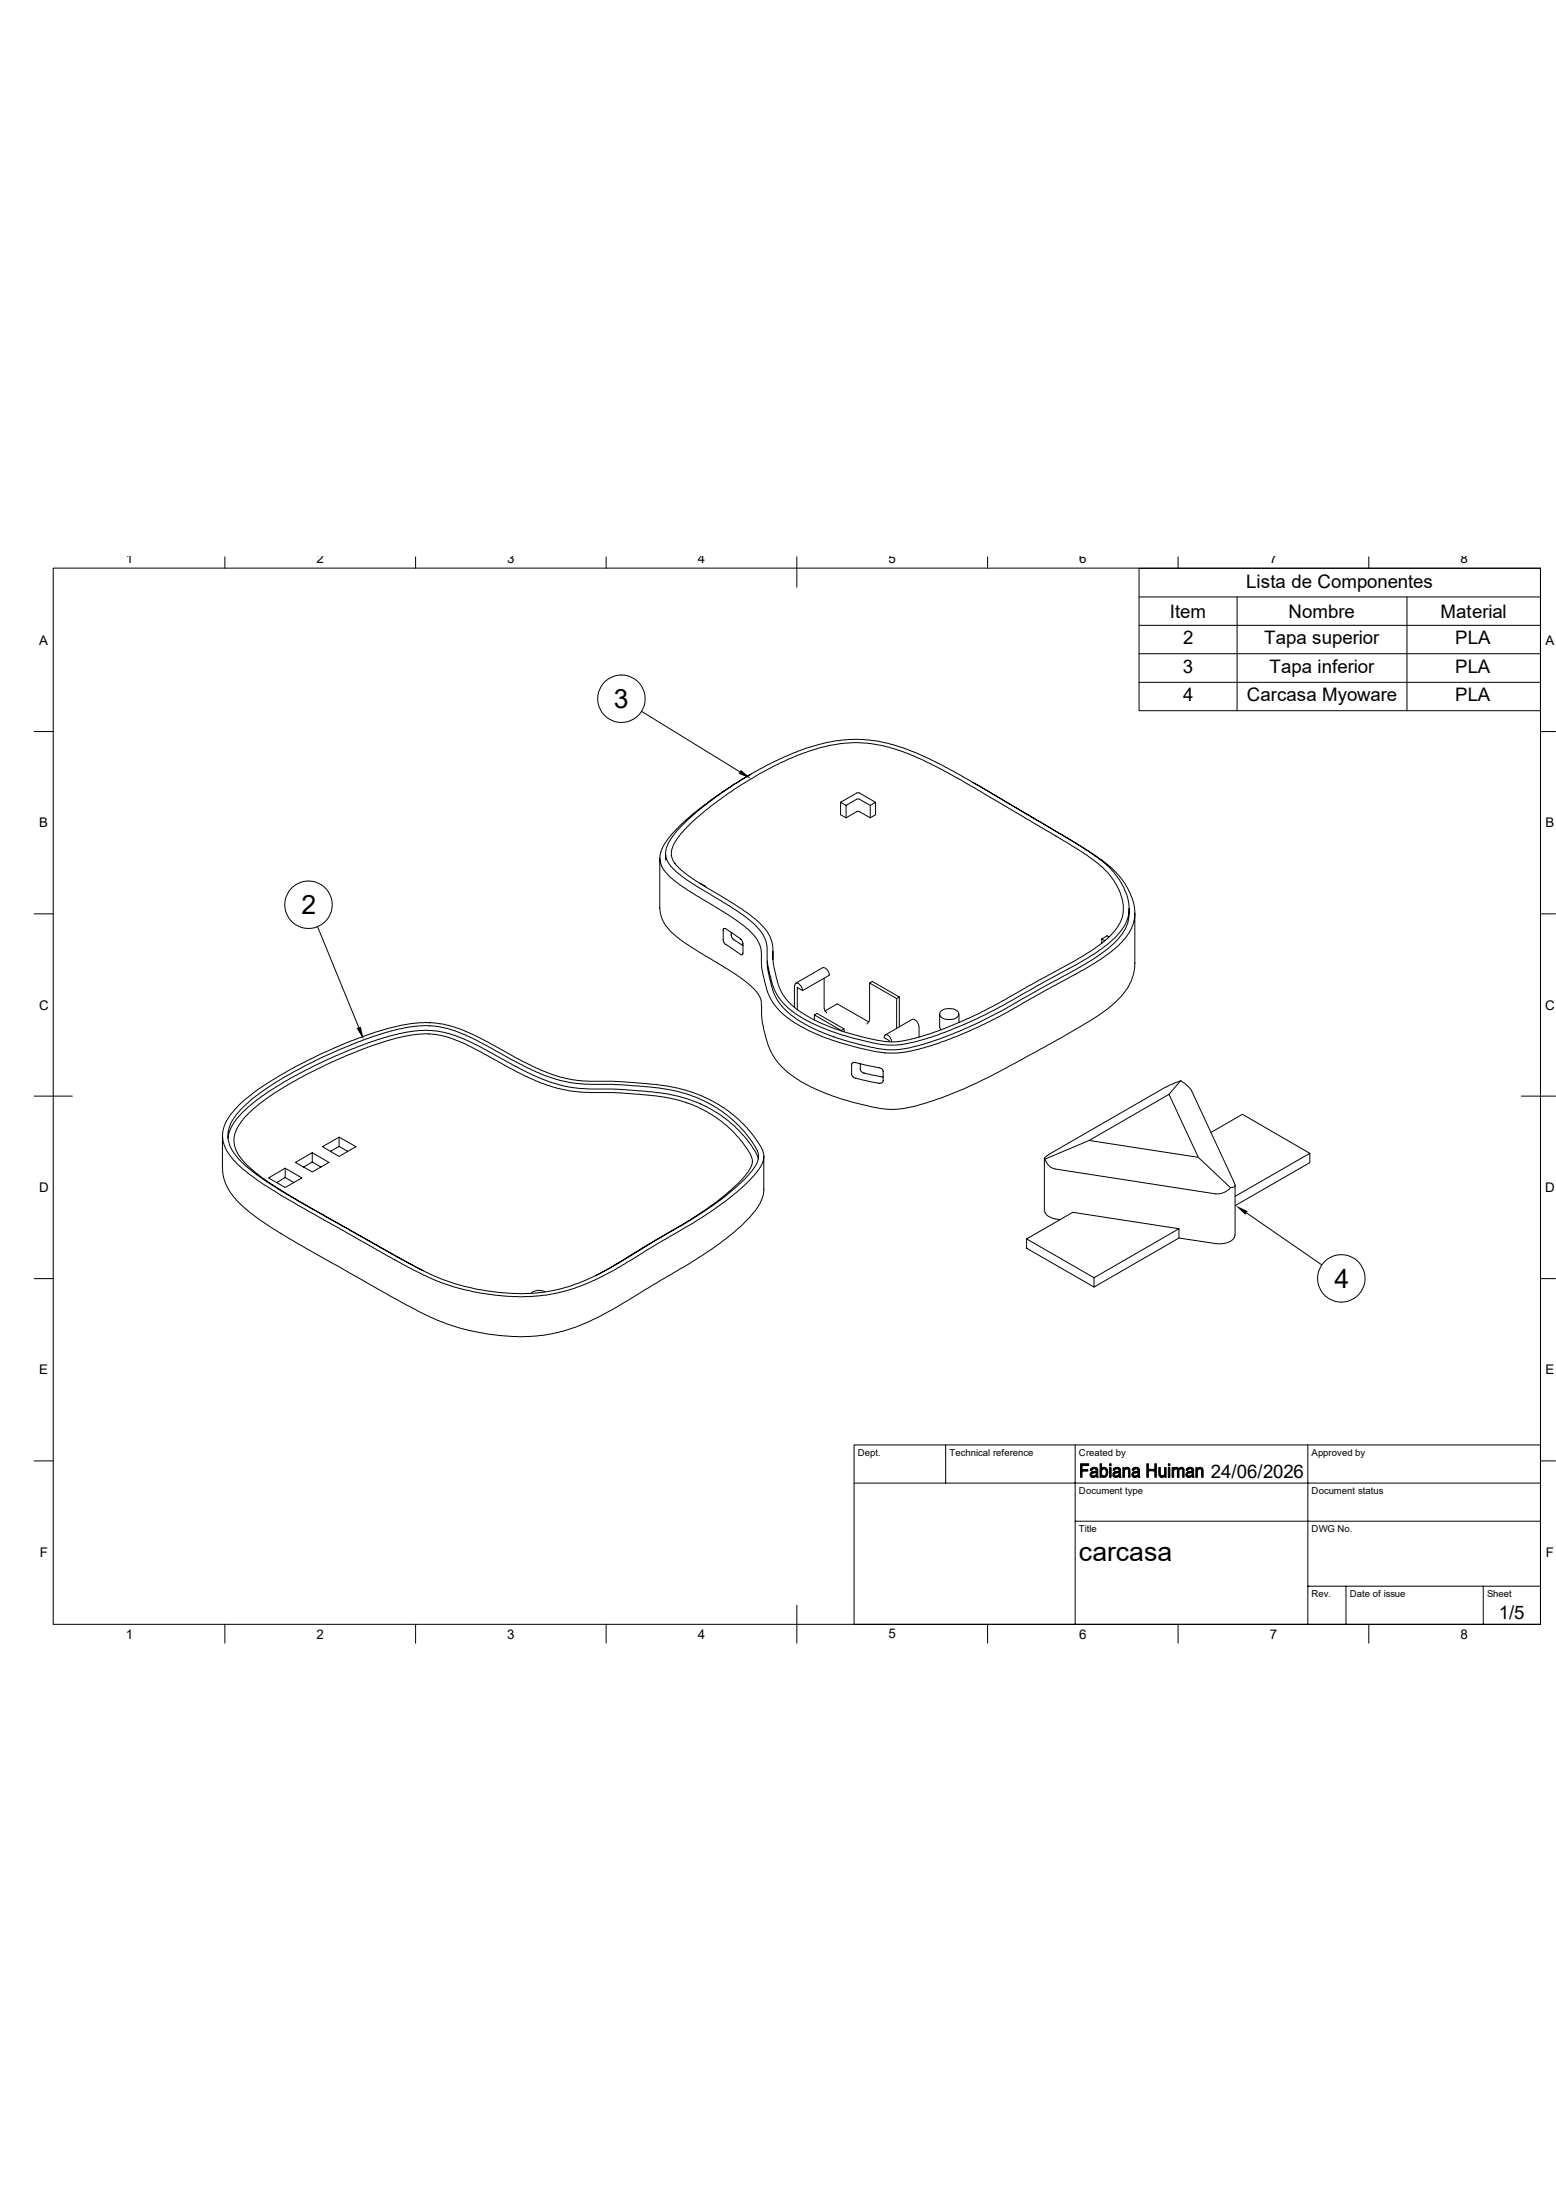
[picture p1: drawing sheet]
<svg xmlns="http://www.w3.org/2000/svg" width="297mm" height="420mm" viewBox="0 0 297 420" stroke-linecap="round" stroke-linejoin="round" font-family="sans-serif">
<g fill="none" stroke="#000" stroke-width=".19">
<path d="M10.2 108.5h283.8v201.6h-283.8zM42.9 106.3v2.2M79.3 106.3v2.2M115.7 106.3v2.2M152.1 106.3v5.8M188.5 106.3v2.2M217.4 114h76.6M217.4 119.4h76.6M224.9 106.3v2.2M236.1 114v21.7M261.3 106.3v2.2M268.6 114v21.7"/>
<path d="M294 108.5h-76.6v27.2h76.6M6.5 139.7h3.7M122.5 135.8l18.7 11.5M217.4 124.8h76.6M217.4 130.3h76.6M294 139.7h2.9M130 157.7l1.4-1.3 2.5-2.1a65.5 65.5 0 0 1 22-12.1l2-.5 3-.4 3.9-.1 2.1 .2 2.6 .5 3.2 1 2.2 .8 4.5 2.1 8 4.5 17.9 10.6 4.5 3.1a13 13 0 0 1 5.7 9.1l-.1 1.5a10.8 10.8 0 0 1-4.5 6.1l-1.9 1.3-3.1 1.9-16 8.8-5.4 2.7-5.3 2.1-2.5 .8-4.4 1.1-1.1 .1-2.7-.1-5.6-1.2-5-1.6a20.4 20.4 0 0 1-8.9-5.7l-.8-1.2a22 22 0 0 1-1.9-9.4l-.4-1.4-.5-.9-.9-1-1.8-1.7-3.4-2.3-8.1-4.9-2.1-1.6-1-1.1a3.8 3.8 0 0 1-.2-5l.8-1.1zM131.1 157.9l3.4-3.1 2.1-1.6a63.5 63.5 0 0 1 19.8-10.4l1.8-.5 3.1-.4h4.1l4.2 .7 4.6 1.6 5.9 2.9 5.9 3.3 18.3 10.8 3.1 2 2.4 1.8a11.6 11.6 0 0 1 4.6 8.6v.5a8.7 8.7 0 0 1-3.9 5.8l-1.5 1.1-3.9 2.4-6.5 3.5-8.1 4.7-4.1 2.1-7.3 3.1-3.3 1.1-3.7 .9-1.9 .1-2.9-.3-5.1-1.3-4.4-1.5-2.8-1.3-2.9-1.8-1.5-1.4-1.3-1.8a20.4 20.4 0 0 1-1.9-9.1v-.6l-.8-1.6-1.8-2.2-3.5-2.6-9.9-6.2-2.1-1.8-.9-1.3a4 4 0 0 1 .9-4.1zM143.3 147.8l-3.1 1.8-3.8 2.6-4 3.1-1.8 1.5-2.1 2.1-1.6 2.1-.7 1.6-.3 1.4 .3 1.1 .3 .7 1.2 1.5 .8 .6 2.7 2 6.8 4.1 3 2 1.7 1.4 1.7 1.7a6 6 0 0 1 .9 4.5l.2 2 .8 3.2a12 12 0 0 0 6.4 7l1.9 1 3.3 1.4 2.2 .8 4.4 1.2 3.1 .6 1.7 .2h2.4l2.2-.3 3.3-.9 3.3-1.1 6.4-2.7 5.8-3 14.8-8.3a23 23 0 0 0 7.6-6l.5-.8 .6-1.3 .4-1.6a11.5 11.5 0 0 0-3.1-7.9l-1.7-1.7-3.9-2.8-22.2-13.2M160.4 153.2l3.1-1.8h.5l3.1 1.8v2.3l-1 .6-2.1-1.2h-.3l-2.2 1.2-1.1-.6v-2.3l1.1 .6M161.5 156.1v-2.3l2.2-1.3 .3 .1 2.1 1.2v2.3M167.1 153.2l-1 .6"/>
<path d="M6.5 174.5h3.7M60.6 176.9l7.9 19.3M125.9 163.8v9.7a7.3 7.3 0 0 0 3.5 5.5l2.5 1.8 8.7 5.3 2.2 1.6 1.6 1.6 .4 .6 .5 1.1 .1 3.5 1 4.3a12.5 12.5 0 0 0 6.2 7.4l2.2 1.3 2.9 1.3 4.9 1.6 6.1 1.3 2.1 .1 1.7-.2 2.3-.4 2.9-.9 6-2.3 5.8-2.8 13.1-7.1a61.3 61.3 0 0 0 9.6-6.2l1.1-.9a10.1 10.1 0 0 0 3.3-7.1v-9.6M127 162.9l.1 1.3M133.6 168.7l1.1 .5M134.6 169.2l.1 .1M138.1 177.3h.4l3 2.1 .3 .7v1.8a.28 .28 0 0 1-.1 .4 .28 .28 0 0 1-.3-.1l-3.2-2.2-.2-.4zM139.6 178v.6l.3 .6 1.9 1.3M210.9 179.6l-.6-.4v.8M211.7 178.9l-.4-.3-1 .6M215.5 173.4v1.5l-.2 1.3-.5 1.2-.7 1.1-.8 .9-1.5 1.4-3.2 2.4-17.7 9.9-4.5 2.3-7.1 3-3.7 1.2-2.8 .6-1.7 .2h-1.9l-4.9-.9-3.3-1-3.1-1-2.7-1.2-2.4-1.3-2.5-1.8-1.6-1.8-.7-1.1-.5-1.3-.7-2.6-.3-1.8-.1-1.1M294 174.5h2.9"/>
<path d="M147.5 181.6v1.5M151.6 188.2v4.1M151.7 188.2v-.2a.48 .48 0 0 1 .4-.3 .48 .48 0 0 1 .5 .2l.5 .7 .1 .5M155.4 194.7v-.9l.6-.3 5.1 2.9v.6M155.4 193.8l5.2 2.9 .5-.3M157 184.7l-5.1 3M157.1 184.7a1.29 1.29 0 0 1 1.2 1.4M157.3 186.7v5.8l.2 .5 .3 .4M157.5 193l2.3-1.4 6.1 3.5M158.4 186.1l-5.2 3-1-.6v4.2M160.6 196.7v.1M165.5 195.5l.3-.4 .2-.5v-6.9l5.2 2.9v5.7"/>
<path d="M166 187.7l.5-.3 5.2 2.9-.5 .3M168.7 198.1l1.1 .6v.2M168.8 198.1v-.2a.55 .55 0 0 1 .5-.4 .55 .55 0 0 1 .5 .5l.4 .9M171.7 190.3v5.7M174.1 194.6l-5.1 3M174.2 194.6a1.29 1.29 0 0 1 1.2 1.4M175.4 196v2M179.4 193.6v2.6l.3 .4M179.5 193.1a2.47 2.47 0 0 1 3.5 .2 1.12 1.12 0 0 1-1.4 1.3l-1.6-.2a.84 .84 0 0 1-.5-1.3zM183 193.6v1.6M6.5 209.3h7.3M42.5 216.8v6.4l.3 2a13.3 13.3 0 0 0 4.8 6.2l4.5 3.1 4.6 2.8 17.8 10.1 6.1 3.3 3.4 1.6 4.2 1.4 4.7 .9 3.7 .5 3.3 .1 4.2-.4 3.2-.6 4.2-1.5 3.4-1.6 2.9-1.6 13.6-8.2 5.3-3.4a29.5 29.5 0 0 0 8.3-8l.6-1.4 .2-1v-6.7"/>
<path d="M43.5 217.3l.3-1.2 .7-1.6 1-1.3 1.2-1.3 2.1-1.7 2.4-1.8 5-3 6.3-3.1 7.7-3.2 3.9-1.2 3.1-.8 2.9-.4h1.5l3.1 .4 3.4 1.1 3.2 1.4 6.8 3.8 3.6 1.8 3 1.3 3 .8 3.2 .5 7.3 .1 7.4 .7 3.6 .6 3.6 1.2 2.2 1 1.9 1.1 3.4 2.6 1.9 2 1.2 1.5 .9 1.4 .4 1.2M45.6 211l3-2.6 2.8-1.8a86.7 86.7 0 0 1 25.3-10.9l2-.3 2.6-.2 2.9 .3 2.5 .5 1.9 .8 2.7 1.2 10.4 5.6 3.4 1.4 1.8 .6 2.3 .5 2.2 .3h5.8l7.9 .6 2.2 .3 3.6 .8 4.5 1.8 3.3 2 3.1 2.6 2.4 2.8a6.1 6.1 0 0 1 1.6 3.5l-.3 1.4-1.4 2.1-2.1 2.1-3.7 3-5.8 4-15.1 9-2.4 1.2-3 1.5-2.1 .8-2.8 .8-2.2 .4-5.2 .5-2.8-.1-3-.4a46.7 46.7 0 0 1-18.5-6.6l-18.5-10.4-6.3-3.8-4.2-3.1-2.1-2.1a6 6 0 0 1-.3-8.3zM46.4 211.3l2.5-2.1 2.7-1.9a83.7 83.7 0 0 1 25.7-11.1l2.8-.4h2.3l1.6 .2 2.8 .8 4.1 1.7 10.8 5.8 2.4 1.1 2.7 .8 3.6 .7 8.4 .2 4.9 .4 3.9 .5 4.1 1 2.7 1.1 1.5 .9a21.7 21.7 0 0 1 8.8 9v1.5l-.3 .7-.8 1.3-2.2 2.3-2 1.7a102.2 102.2 0 0 1-14.8 9.6l-9.3 5.6-3.7 1.8-3.3 1.2-2.9 .7-3.5 .5-2.7 .1-4.4-.3a44 44 0 0 1-18-6.2l-19.2-10.8-4.6-2.8-4.8-3.3-2-1.7-1.4-1.6a5.7 5.7 0 0 1 .3-7.5zM64.7 217.1l-3.1 1.8 3.1 1.9 3.2-1.9-3.2-1.8v1.8l1.7 .9M64.7 218.9l-1.6 .9M162.6 202.9l.6-.1 5.1 1.2 .3 .4-.1 2.1-.4 .3-.9-.1-4.2-1-.4-.5zM164.2 203.1v1.1l.4 .5 4 .9M207.9 217.7l20.8 3.2M222.6 207.5l-22.4 12.9M223.1 208.9l-15.2 8.8-8.4 3.6M225.4 206.3a5.8 5.8 0 0 1 2.1 1.9l8.1 17.6a.57 .57 0 0 1 0 .8 .57 .57 0 0 1-.7 .1 3.2 3.2 0 0 1-2.8 1.2M225.4 206.3l-2.3 2.6 5.6 12 6.2 5.8"/>
<path d="M225.4 206.3l-1.1 .4-1.7 .8M231.1 216.2l6.1-3.5 12.8 7.5v1.8l-14.2 8.2M290.4 209.3h6.5M54.4 223l-3.1 1.9 3.1 1.8 3.2-1.8-3.2-1.9v1.8l1.7 1M54.4 224.8l-1.6 1M59.6 220l-3.2 1.9 3.2 1.8 3.2-1.8-3.2-1.9v1.8l1.7 1M59.6 221.8l-1.6 1M199.3 221.1v10M199.4 231.1a2.14 2.14 0 0 0 2.1 1.6l.8 .1M199.5 221.3a2.59 2.59 0 0 0 2 1.9l30.6 4.7M200.2 220.4l-.7 .5v.4M225 234.6l-20.2-3.2-8.8 5.1"/>
<path d="M235.7 235.8a2.16 2.16 0 0 1-2.3 1.6h-1.3l-7.1-1.1M235.8 226.2v9.6M238 231.6l14.3 9.9M250 220.2l-14.2 8.2M6.5 244.1h3.7M80.8 242.6l-4.6-2.4-16.2-9.2-6.4-3.8-4.8-3.3-2.6-2.5a5.4 5.4 0 0 1 .2-7.7l2-2 3.8-2.9 4.7-2.8 6.5-3.3 6.2-2.5 5-1.7 4.1-.9 3-.2 3.3 .5 3.3 1.2 12 6.3 4.8 2 3.3 .8 2 .2 8.5 .3 5.9 .5 3.9 .6 3 .9 2.2 1 2.7 1.6 2.3 1.8 2.7 2.8 1.8 2.8 .2 .9v.6l-.8 1.5-.5 .7-1.3 1.4-2.7 2.4-4.7 3.4-17.3 10.5-2.5 1.4M104.1 246.6a2.19 2.19 0 0 0-2.7 .3M208.8 243.9l-12.8-7.4v1.8l12.8 7.4v-1.8l16.2-9.3v1.7l-16.2 9.4M294 244.1h2.9M6.5 278.9h3.7M180.5 275.8v7.3M205.2 275.8v34.3"/>
<path d="M249.6 275.8v34.3M294 275.8h-131v34.3M294 278.9h2.9M163 283.1h131M205.2 290.4h88.8M42.9 310.1v3.6M79.3 310.1v3.6M115.7 310.1v3.6M152.1 306.5v7.2M188.5 310.1v3.6M224.9 310.1v3.6M249.6 302.8h44.4"/>
<path d="M256.9 302.8v7.3M261.3 310.1v3.6M283.1 302.8v7.3"/>
<circle cx="118.6" cy="133.4" r="4.5"/>
<circle cx="58.9" cy="172.7" r="4.5"/>
<circle cx="256" cy="244" r="4.5"/>
</g>
<g fill="#000" stroke="#000" stroke-width=".19">
<path d="M206.2 279.4h1.6v.4h-1.3v.7h1.1v.3h-1.1v1.2h-.3z" fill-rule="evenodd"/>
<path d="M210 279.4h.3v1h.4a.81 .81 0 0 0-.1 1.4h-.4v.2h-.2z" fill-rule="evenodd"/>
<path d="M211.8 279.4h.3v.4h-.3z" fill-rule="evenodd"/>
<path d="M218.9 279.4h.3v1.1l1.2 .3h-1.2v1.2h-.3z" fill-rule="evenodd"/>
<path d="M219.2 280.5h1.2v-1.1h.3v2.6h-.3v-1.2z" fill-rule="evenodd"/>
<path d="M223 279.4h.3v.4h-.3z" fill-rule="evenodd"/>
<path d="M208.2 280.4h.6h-.2l-.2 .3h-.3z" fill-rule="evenodd"/>
<path d="M208.2 281.1h1a.52 .52 0 0 0-.8 .6l.2 .1h.6a.61 .61 0 0 1-.9 .2 .61 .61 0 0 1-.1-.9z" fill-rule="evenodd"/>
<path d="M208.2 280.4a.72 .72 0 0 1 .8-.3 .72 .72 0 0 1 .6 .7v1.2h-.3v-.2h-.4l.3-.3 .1-.4h-1l.5-.2a.3 .3 0 0 0 .5-.3 .3 .3 0 0 0-.5-.2z" fill-rule="evenodd"/>
<path d="M208.7 281.8h.6z" fill-rule="evenodd"/>
<path d="M210.2 281.8h.5z" fill-rule="evenodd"/>
<path d="M210.4 280.2a.84 .84 0 0 1 1 .3 .84 .84 0 0 1 0 1 .62 .62 0 0 1-.5 .5 .62 .62 0 0 1-.6-.2h.4a.79 .79 0 0 0 .5-.7 .79 .79 0 0 0-.5-.7h-.4z" fill-rule="evenodd"/>
<path d="M211.8 280.2h.3v1.8h-.3z" fill-rule="evenodd"/>
<path d="M212.5 280.5l.7-.1h-.3l-.1 .3h-.3z" fill-rule="evenodd"/>
<path d="M212.6 281.1h1h-.1a.54 .54 0 0 0-.7 .5l.2 .2h.6a.61 .61 0 0 1-.9 .2 .61 .61 0 0 1-.1-.9z" fill-rule="evenodd"/>
<path d="M212.6 280.4a.69 .69 0 0 1 .8-.3 .69 .69 0 0 1 .5 .7l.1 1.2h-.3l-.1-.2h-.3l.3-.3v-.4h-.9l.4-.2a.31 .31 0 0 0 .5-.2 .31 .31 0 0 0-.4-.3z" fill-rule="evenodd"/>
<path d="M213.1 281.8h.5z" fill-rule="evenodd"/>
<path d="M214.3 280.2h.3v.2h.3l-.3 .3v1.3h-.3z" fill-rule="evenodd"/>
<path d="M214.6 280.4h.5z" fill-rule="evenodd"/>
<path d="M214.8 280.2a.58 .58 0 0 1 .7 0 .58 .58 0 0 1 .2 .7v1.1h-.3v-1.4l-.3-.2h-.5z" fill-rule="evenodd"/>
<path d="M216.2 280.5l.6-.1h-.3l-.1 .3h-.3z" fill-rule="evenodd"/>
<path d="M216.2 281.1h.9a.52 .52 0 0 0-.7 .6l.8 .1a.59 .59 0 0 1-.9 .2 .59 .59 0 0 1-.1-.9z" fill-rule="evenodd"/>
<path d="M216.7 281.8h.6z" fill-rule="evenodd"/>
<path d="M216.2 280.3l.3-.1a.63 .63 0 0 1 .7 0 .63 .63 0 0 1 .3 .6l.1 1.2h-.3v-.2h-.4l.3-.3v-.4h-.9l.5-.2a.3 .3 0 0 0 .4-.2 .3 .3 0 0 0-.4-.3z" fill-rule="evenodd"/>
<path d="M221.2 280.2h.3v1.3l.1 .2 .7 .1a.62 .62 0 0 1-.8 .2 .62 .62 0 0 1-.3-.7z" fill-rule="evenodd"/>
<path d="M221.8 281.8l.5-.1z" fill-rule="evenodd"/>
<path d="M222.3 280.2h.3v1.8h-.3v-.3h-.2l.2-.3z" fill-rule="evenodd"/>
<path d="M223 280.2h.3v1.8h-.3z" fill-rule="evenodd"/>
<path d="M223.7 280.2h.3v.2l.3 .1-.3 .3v1.2h-.3z" fill-rule="evenodd"/>
<path d="M224 280.4h.5z" fill-rule="evenodd"/>
<path d="M224.1 280.2a.54 .54 0 0 1 .9 .3l-1-.1z" fill-rule="evenodd"/>
<path d="M224.7 280.5l.8-.1h-.2l-.3 .4v1.2h-.3z" fill-rule="evenodd"/>
<path d="M225.1 280.3a.51 .51 0 0 1 .7-.1 .51 .51 0 0 1 .2 .6v1.2h-.2v-1.3l-.3-.3h-.5z" fill-rule="evenodd"/>
<path d="M226.5 280.4h.6h-.2l-.2 .3h-.3z" fill-rule="evenodd"/>
<path d="M226.5 281.2l.1-.1h.9a.52 .52 0 0 0-.8 .6l.2 .1h.6a.6 .6 0 0 1-.8 .2 .6 .6 0 0 1-.2-.8z" fill-rule="evenodd"/>
<path d="M226.5 280.4a.72 .72 0 0 1 .8-.3 .72 .72 0 0 1 .5 .7l.1 1.2h-.3v-.2h-.4l.3-.3v-.4h-.9l.5-.2a.3 .3 0 0 0 .4-.3 .3 .3 0 0 0-.4-.2z" fill-rule="evenodd"/>
<path d="M227 281.8h.6z" fill-rule="evenodd"/>
<path d="M228.3 280.2h.2v.2h.3l-.2 .4v1.2h-.3z" fill-rule="evenodd"/>
<path d="M228.5 280.4h.5z" fill-rule="evenodd"/>
<path d="M228.7 280.2a.61 .61 0 0 1 .7 0 .61 .61 0 0 1 .3 .7v1.1h-.3v-1.3l-.2-.3h-.6z" fill-rule="evenodd"/>
</g>
<path d="M141.4 147l2 1.7-2.4-1zM68.1 196.3l.8-.3 .5 2.5zM235.8 230.1l2.4 1.1-.5 .7z" fill="#000"/>
<g font-size="5.1">
<text x="117.2" y="135.2">3</text>
<text x="57.5" y="174.5">2</text>
<text x="254.7" y="245.9">4</text>
<text x="206" y="298.1">carcasa</text>
</g>
<g font-size="3.6">
<text x="237.9" y="112.2">Lista de Componentes</text>
<text x="223.3" y="117.9">Item</text>
<text x="246" y="117.9">Nombre</text>
<text x="275" y="117.9">Material</text>
<text x="225.8" y="123">2</text>
<text x="241.3" y="122.9">Tapa superior</text>
<text x="277.8" y="122.9">PLA</text>
<text x="225.8" y="128.4">3</text>
<text x="242.3" y="128.4">Tapa inferior</text>
<text x="277.8" y="128.4">PLA</text>
<text x="225.8" y="133.8">4</text>
<text x="238" y="133.9">Carcasa Myoware</text>
<text x="277.8" y="133.8">PLA</text>
<text x="231.1" y="282.1">24/06/2026</text>
<text x="286.1" y="309.1">1/5</text>
</g>
<g font-size="2.5">
<text x="24" y="107.6">1</text>
<text x="60.4" y="107.6">2</text>
<text x="96.8" y="107.5">3</text>
<text x="133.2" y="107.6">4</text>
<text x="169.6" y="107.5">5</text>
<text x="206" y="107.5">6</text>
<text x="242.4" y="107.5">7</text>
<text x="278.8" y="107.5">8</text>
<text x="7.5" y="123.1">A</text>
<text x="295" y="123.1">A</text>
<text x="7.5" y="157.9">B</text>
<text x="295" y="157.9">B</text>
<text x="7.5" y="192.8">C</text>
<text x="294.9" y="192.8">C</text>
<text x="7.5" y="227.6">D</text>
<text x="294.9" y="227.6">D</text>
<text x="7.5" y="262.4">E</text>
<text x="295" y="262.4">E</text>
<text x="7.6" y="297.2">F</text>
<text x="295.1" y="297.2">F</text>
<text x="24" y="312.8">1</text>
<text x="60.4" y="312.8">2</text>
<text x="96.8" y="312.8">3</text>
<text x="133.2" y="312.8">4</text>
<text x="169.6" y="312.8">5</text>
<text x="206" y="312.8">6</text>
<text x="242.4" y="312.8">7</text>
<text x="278.8" y="312.8">8</text>
</g>
<g font-size="1.8">
<text x="163.7" y="277.9">Dept.</text>
<text x="181.2" y="277.9">Technical reference</text>
<text x="206" y="277.9">Created by</text>
<text x="250.4" y="277.9">Approved by</text>
<text x="206" y="285.2">Document type</text>
<text x="250.4" y="285.2">Document status</text>
<text x="206" y="292.4">Title</text>
<text x="250.4" y="292.4">DWG No.</text>
<text x="250.4" y="304.8">Rev.</text>
<text x="257.6" y="304.8">Date of issue</text>
<text x="283.9" y="304.8">Sheet</text>
</g>
</svg>
